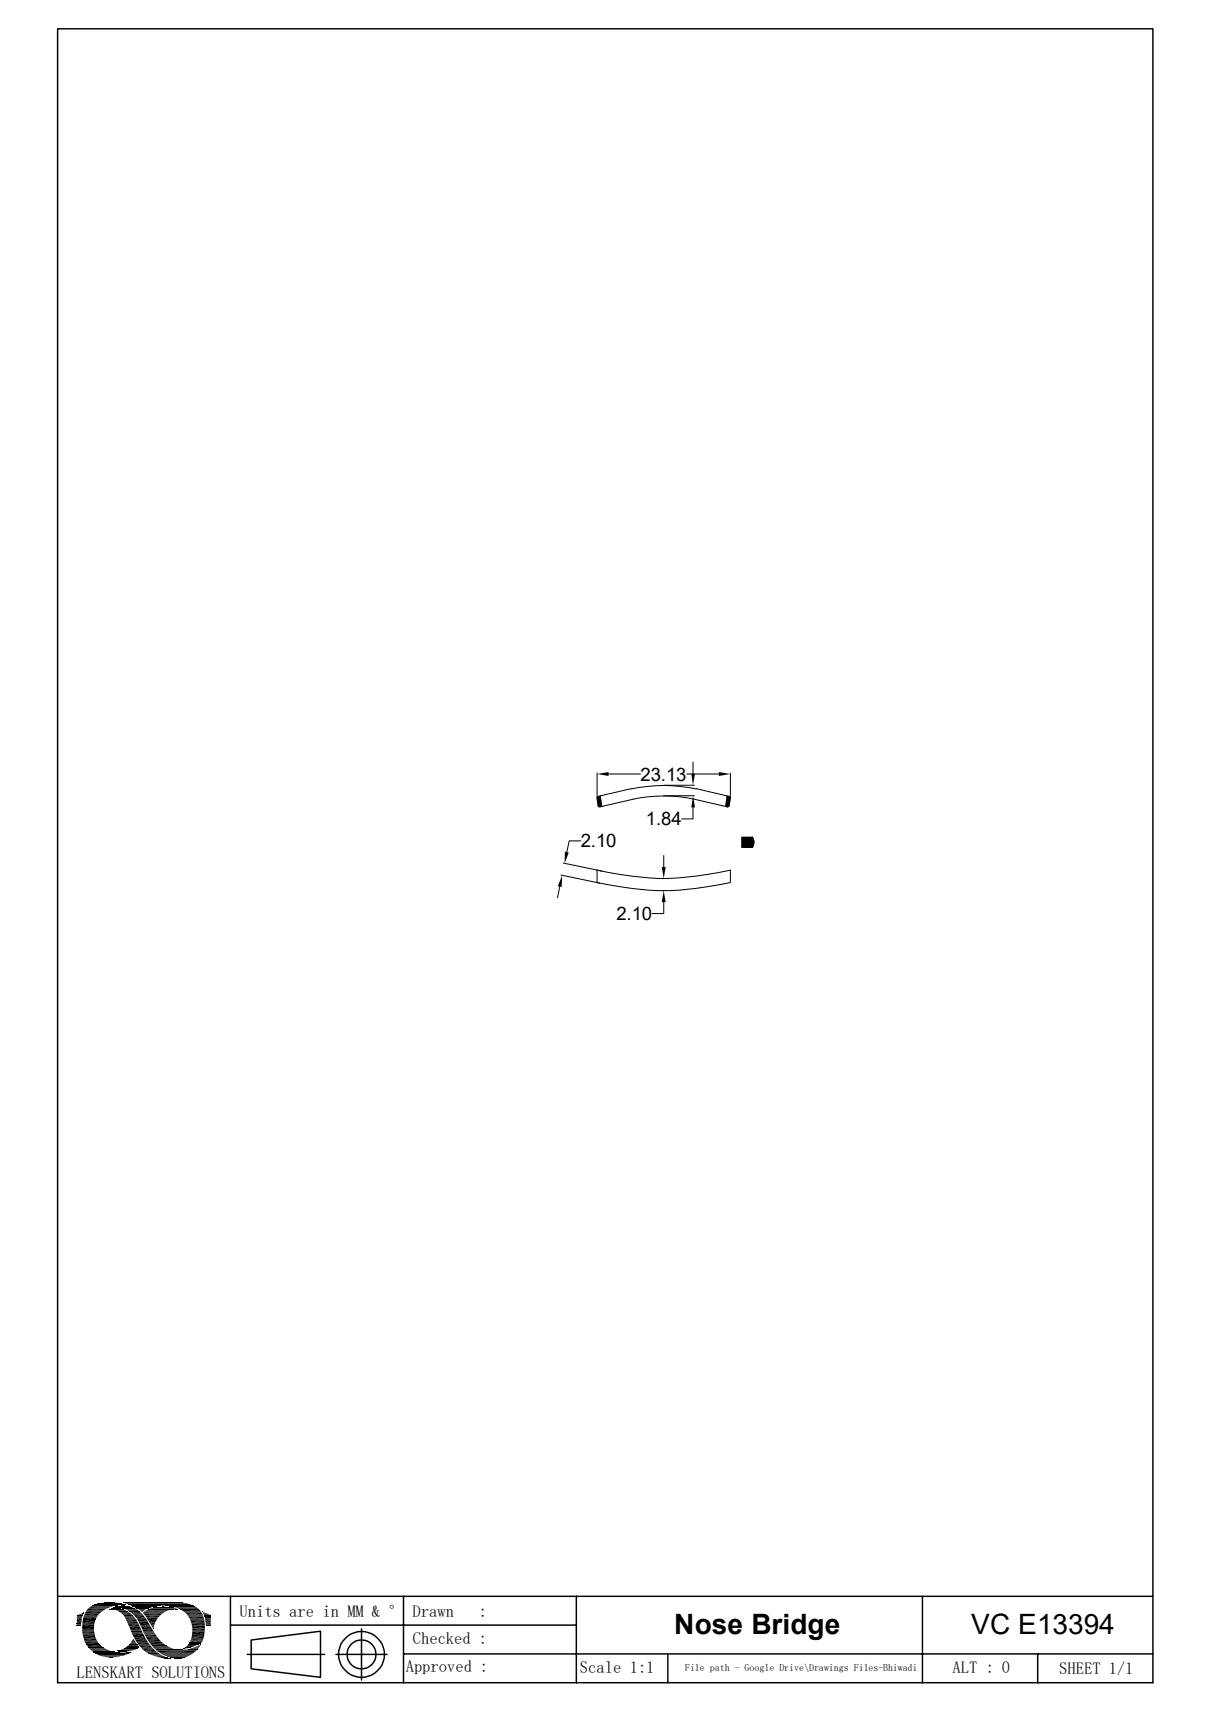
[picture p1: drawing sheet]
<svg xmlns="http://www.w3.org/2000/svg" width="210mm" height="297mm" viewBox="0 0 210 297" stroke-linecap="round" stroke-linejoin="round" font-family="sans-serif">
<g fill="none" stroke="#000" stroke-width=".25">
<path d="M10 5h189.9v286.9h-189.9zM10 276.9h189.9M14.7 279.7h2.9M15.1 279.2h3.3M31.4 279.4h3.4M40 276.9v15M70 276.9v15M99.9 276.9v15M160 276.9v15M14.3 281.7h2.1M14.3 283.3h2.1M14.7 284.9h2.4"/>
<path d="M15 285.5h2.6M24.6 286.1h2.2M24.9 280.1h3.2M25.1 283.8h2.1M25.3 284h2.1M26.1 285.4h2.7M27.2 286.5h6.8M33.1 281.3h2.4M33.1 284.4h2.2M33.4 282.7h2.1M40 281.9h59.9M42.9 287h13.4"/>
<path d="M43.6 284.5l12-1.5v8l-12-1.5zM58.3 287h8.8M62.7 282.6v8.9M70 286.9h129.9M115.8 287v4.9M180 286.9v5"/>
<circle cx="62.7" cy="287" r="2.51"/>
<circle cx="62.7" cy="287" r="4"/>
</g>
<g fill="#000">
<path d="M103.5 134.3l2-.4v.7zM119.9 134.2h.6l-.3 2zM124.7 133.9l2 .4-2 .3zM97.5 151.8l-.1 2.1-.7-.1zM98 147.7l.6 .2-.7 1.9zM114.8 150.4h.6l-.3 2zM115.1 154.5l.3 2h-.6zM120.2 138l.3 2.1h-.6zM13.8 280h.6zM14 280h.4zM14.3 279.9h.1zM18.1 278h1.8z"/>
<path d="M18.7 278h1.2zM18.7 278h.6zM19.1 279.1h2zM19.2 279.1h1.9zM19.2 279.1h1.8zM19.2 279.1h1.7zM19.3 279.1h1.6zM19.3 279.1h1.5zM19.4 279.1h1.4zM19.5 279.1h1.1zM19.4 279.1h1.3zM19.5 279.1h1.2z"/>
<path d="M19.6 279.1h1zM19.6 279.2h1.7zM19.6 279.2l1.9 .1zM19.7 278.8h.2zM19.6 279.1h.9zM19.8 279.1h.7zM20 279.3l1.7 .1zM19.8 279.1h.5zM20.1 279l.2 .1zM20.2 279.4h1.6zM20.4 279.4l1.7 .2h-1.5zM20.4 279.4h1.4l.3 .2z"/>
<path d="M20.5 278.7h1.8zM20.5 278.7h1.7zM20.6 278.6l1.6 .1zM20.6 279.6h1.5zM20.7 279.6l1.7 .1h-1.5zM20.7 279.6h1.4l.3 .1zM20.6 278.6h1.4zM20.9 278.6h1.1zM20.9 279.7l1.6 .1zM20.9 278.6h.8zM21 278.6h.7zM21 279.8l1.7 .2h-1.5z"/>
<path d="M21 279.8h1.5l.2 .2zM21.2 278.6h.3zM21 278.6h.6zM21.2 278.6h.4zM21.2 280h1.5zM21.5 278.4h.3zM21.8 279.2h1.9zM22.4 279.6h1.9zM22.5 279.6h1.8zM22.5 279.6l1.8 .1zM22.6 279.7l2 .2h-1.7zM22.6 279.7h1.7l.3 .2z"/>
<path d="M22.9 279.9l1.9 .2h-1.7zM22.9 279.9h1.7l.2 .2zM23.7 279l1.9 .1zM23.8 279.1h1.8zM23.8 279.1h1.6zM24 279.1h1.4zM24 279.1l1.3 .1zM24 279.2l1 .2h-.7zM24 279.2h1.3l-.3 .2zM24.3 279.4l.6 .1zM24.3 279.4h.7zM24.4 279.5l.3 .1z"/>
<path d="M24.4 279.5h.5zM24.6 279.6v.1zM24.6 279.6h.1zM27.5 278.8h2zM27.5 278.8h1.9zM28.2 278.8h1.2zM28.2 278.8h.7zM30.4 279.2h.4zM30.4 279.2h.5zM30.7 279.2h.2zM30.9 278h.2zM35.1 279.7h.2z"/>
<path d="M35.1 279.7h.3zM35.2 279.7l.4 .1zM35.2 279.8l.8 .2h-.7zM35.2 279.8l.8 .2zM35.3 280l1 .1h-1zM35.3 280h.7l.3 .1zM13.3 280.2h1.1zM13.3 280.2l1 .1zM13.3 280.3l1 .1h-1zM13.3 280.3h1v.1zM13.3 280.4l.9 .2h-.9zM13.3 280.4h1l-.1 .2z"/>
<path d="M13.3 280.6l.9 .2h-.9zM13.3 280.6h.9v.2zM13.3 280.8h.9zM13.3 280.8l.8 .5h-.8zM13.3 280.8h.9l-.1 .5zM13.3 281.3l.8 .4h-.8zM13.3 281.3h.8v.4zM13.3 281.7h.8zM13.3 281.7l.8 .2h-.8zM13.3 281.7h.8v.2zM13.3 281.9h.8zM13.3 281.9l.8 .1z"/>
<path d="M13.4 280.2h1zM13.7 280.1l.7 .1zM13.7 280.1h.7zM14.3 282.3l2 .4h-2zM14.3 282.3h2v.4zM18.3 287.4l1.9 .1zM18.3 287.4h1.9zM18.4 287.5h1.1zM18.4 287.5h1.8zM18.9 287.5h.6zM19 287.5h.5zM20.4 286.4l1.9 .1z"/>
<path d="M20.4 286.4h2zM20.6 286.5h1.5zM20.6 286.5h1.7zM20.7 286.5h1.1zM20.7 286.5h1.4zM21 286.5h.6zM21 286.5h.8zM21.3 280l1.7 .2h-1.5zM21.3 280h1.4l.3 .2zM21.3 286.5h.3zM21.4 286.5h.2zM21.5 280.2h1.5z"/>
<path d="M21.5 280.2l1.7 .3h-1.6zM21.5 280.2h1.5l.2 .3zM21.6 280.5h1.6zM21.6 280.5l1.8 .2h-1.7zM21.6 280.5h1.6l.2 .2zM21.7 280.7l1.8 .1h-1.7zM21.7 280.7h1.7l.1 .1zM21.8 280.8l1.8 .2h-1.7zM21.8 280.8h1.7l.1 .2zM21.9 281l1.8 .1zM21.9 281.1l1.9 .2h-1.8zM21.9 281.1h1.8l.1 .2z"/>
<path d="M21.5 286.7h1.1zM21.9 286.7h.7zM22 281.3l1.8 .1zM22 286.7h.6zM22.1 281.4l1.9 .3h-1.8zM22.1 281.4h1.7l.2 .3zM22.1 285.6l1.9 .1zM22.1 285.6h1.9zM22.2 281.7l1.9 .2h-1.8zM22.2 281.7h1.8l.1 .2zM22.2 285.5l1.8 .1zM22.2 285.5h1.7z"/>
<path d="M22.2 286.7h.5zM22.3 281.9l1.9 .3h-1.8zM22.3 281.9h1.8l.1 .3zM22.3 286.7h.4zM22.4 286.7h.3zM22.4 282.2l2.1 .5h-1.9zM22.4 282.2h1.8l.3 .5zM22.4 285.3h1.4zM22.4 285.3l1.5 .2h-1.7zM22.4 285.3h1.4l.1 .2zM22.6 285.2l1.2 .1h-1.4zM22.6 285.2h1.1l.1 .1z"/>
<path d="M22.6 286.6h.2zM22.6 282.7l1.9 .1zM22.7 282.8l1.9 .1zM22.7 282.9l1.9 .1zM22.7 285l1 .2h-1.1zM22.7 285h.9l.1 .2zM22.7 283h1.9zM22.7 283l2 .2h-1.9zM22.7 283h1.9l.1 .2zM22.7 284.9l.9 .1zM22.8 283.2l2 .2h-1.9zM22.8 283.2h1.9l.1 .2z"/>
<path d="M22.9 284.7l.6 .2h-.8zM22.9 284.7h.5l.1 .2zM22.6 286.6h.3zM22.9 283.4l2.2 .7h-1.9zM22.9 283.4h1.9l.3 .7zM22.9 284.6l.5 .1h-.5zM22.9 284.6h.4l.1 .1zM23 284.4h.2zM23 284.4l.3 .2h-.4zM23 284.4l.3 .2zM23.1 284.4h.1zM23.1 280.1l1.8 .2h-1.5z"/>
<path d="M23.1 280.1h1.7l.1 .2zM23.4 280.3l1.8 .4h-1.6zM23.4 280.3h1.5l.3 .4zM23.6 280.7l1.7 .1zM23.7 280.8l1.9 .4h-1.6zM23.7 280.8h1.6l.3 .4zM24 281.2l1.6 .1zM24 281.3l2 .7h-1.7zM24 281.3h1.6l.4 .7zM24.3 282l1.8 .2h-1.7zM24.3 282h1.7l.1 .2zM24.4 282.2l2 .5h-1.7z"/>
<path d="M24.4 282.2h1.7l.3 .5zM24.7 282.7l1.9 .3h-1.8zM24.7 282.7h1.7l.2 .3zM24.8 283l1.9 .2h-1.8zM24.8 283h1.8l.1 .2zM24.9 283.2h1.8zM24.9 283.2l1.9 .1zM24.9 283.3h1.9zM25 283.3l1.9 .1zM25 283.4l2 .1h-1.9zM25 283.4h1.9l.1 .1zM25.1 283.5l1.9 .1z"/>
<path d="M25.4 280.6l2 .1zM25.4 280.7l1.7 .4h-1.4zM25.4 280.7h2l-.3 .4zM25.7 281.1l1.2 .4h-.9zM25.7 281.1h1.4l-.2 .4zM25.7 286.9h1.8zM25.8 286.9l2 .1h-1.7zM25.8 286.9h1.7l.3 .1zM26 281.5l.9 .1zM26 281.6l.8 .3h-.6zM26 281.6h.9l-.1 .3zM26.1 287l1.9 .1h-1.6z"/>
<path d="M26.1 287h1.7l.2 .1zM26.2 281.9l.5 .2h-.4zM26.2 281.9h.6l-.1 .2zM26.3 282.1l.4 .1h-.3zM26.3 282.1h.4v.1zM26.4 282.2l.2 .3zM26.4 282.2h.3l-.1 .3zM26.4 287.1l1.7 .1zM26.5 282.5l.1 .1zM26.5 287.2l1.8 .1zM26.8 287.3l1.9 .2h-1.2zM26.8 287.3h1.5l.4 .2z"/>
<path d="M27.5 287.5h1.3zM27.6 287.5l1.4 .1zM28 287.6h1zM28.1 287.6h.9zM28.1 287.6h1zM28.1 287.6l1.1 .1zM28.2 287.7h1.1zM28.5 287.7h.9zM28.5 287.7h1zM28.8 287.7h.7zM28.9 287.7h.6zM29.1 287.7h.4z"/>
<path d="M29.2 287.7h.3zM29.3 287.7h.2zM29.6 287.5l2 .2zM30.2 287.7h1.3zM30.2 287.7h1.4zM30.4 287.7h1zM30.4 287.7h1.1zM30.5 287.7h.7zM30.5 287.7h.9zM30.7 287.7h.5zM30.8 287.7h.4zM31.8 286h.2z"/>
<path d="M31.8 286h.1zM31.8 286h.4zM31.9 286h.5zM31.9 285.9l.5 .1zM31.9 285.9h.7zM32.1 285.8h.8zM32.1 285.8h.9zM32.1 285.8h1zM32.2 285.8h.9zM32.3 286.2h1.9zM32.2 285.8l.2-.2 .7 .2zM32.4 285.6h1.3l-.6 .2z"/>
<path d="M32.5 285.5l1.2 .1zM32.5 285.5h1.3zM32.6 286.1h1.6zM32.7 285.2l1.1 .3h-1.3zM32.7 285.2h1.8l-.7 .3zM32.7 286.1h1.5zM32.7 285.2h1.8zM32.8 285l2 .1zM32.8 285.1h2zM32.8 285.1l1.7 .1h-1.8zM32.8 285.1h2l-.3 .1zM32.8 286.1h1.5z"/>
<path d="M33.1 286h1.3zM33.2 286h1.2zM33.4 283l2 .5h-2.1zM33.4 283h2.1l-.1 .5zM33.4 285.9h1zM33.6 285.8h.9zM33.7 285.8h.8zM33.9 285.7h.6zM34 285.7h.6zM34.1 285.7h.5zM34.1 285.7l.3-.2 .2 .2zM34.4 285.5h.3l-.1 .2z"/>
<path d="M34.4 285.5l.3-.1v.1zM34.7 285.4v.1zM34.7 285.4l.1-.1zM35.3 280.1l1.1 .1zM35.3 280.2h1.2zM35.3 280.2l1.2 .1zM35.4 280.3l1.1 .1h-1.1zM35.4 280.3h1.1v.1zM35.4 280.4h1.1zM35.5 280.4l1 .2h-1zM35.5 280.4h1v.2zM35.5 280.6h1z"/>
<path d="M35.5 280.6l1 .1zM35.6 280.7l.9 .1zM35.6 280.8l.9 .3h-.9zM35.6 280.8h.9v.3zM35.6 281.1h.9zM35.6 281.1l.9 .4h-.8zM35.6 281.1h.9v.4zM35.7 281.5l.8 .1zM35.7 281.6l.8 .2h-.8zM35.7 281.6h.8v.2zM35.7 281.8l.8 .2h-.8zM35.7 281.8h.8v.2z"/>
<path d="M35.7 282h.8zM35.7 282l.8 .1zM35.8 282.1h.7zM35.9 282.1h.6zM36 282.1h.5zM36.4 282.1h.1z"/>
</g>
<g fill="none" stroke="#000" stroke-width=".17">
<path d="M103.5 138.4l.2 1.4 .6-.5M103.5 134.1v4.2M103.7 138.2l-.2 .2M103.8 139.8l.2 .2M103.9 138.1l-.4 .4M104 140a40.6 40.6 0 0 1 9.8-1.9h1.3a23.7 23.7 0 0 1 5.3 .5l5.8 1.4M104.1 138.1l-.6 .5M104.1 138.1l.3 1.8M104.1 138.3l-.5 .6M104.1 138.5l-.5 .6M104.2 138.7l-.6 .5M104.2 138.9l-.5 .5"/>
<path d="M104.2 139.1l-.5 .6M104.3 139.5l-.5 .5M104.3 139.7l-.2 .3M105.5 134.3h5.6M109.5 136.9a27 27 0 0 1 11.2 0M109.5 136.8l-5.8 1.4M115.1 136.2h5.3M115.1 138h5.3M119.1 134.3h5.6M120.2 132.2v2M120.7 136.8l5.8 1.4M125.9 139.7l.3 .3"/>
<path d="M125.9 139.5l.5 .5M125.9 139.1l.6 .6M126 138.9l.5 .5M126 138.7l.5 .5M126 138.5l.6 .6M126.1 138.3l.5 .6M126.1 138.1l.5 .5M126.1 138.1l-.2 1.8M126.3 138.1l.4 .4M126.4 139.8l-.2 .2M126.5 138.2l.1 .2M126.7 138.4l-.3 1.4-.5-.5"/>
<path d="M126.7 134.1v4.2M97.1 153.8l-.4 1.9M97.3 151.8l6.7 1.4M97.7 149.7l6.7 1.4M100.7 145.9h-2l-.4 1.9M103.5 153.1v-2.1a47.8 47.8 0 0 0 14.1 1.3l5-.6 4.1-.7v2.1M103.5 153.1l4.1 .7 4 .5M111.6 154.3a36.5 36.5 0 0 0 7 0M114.9 152.4h.1M114.9 154.5h.1M115.1 156.5v2h-2M115.1 148.4v2"/>
<path d="M120.2 140.1v2h-2M126.7 153.1l-4.1 .7-4 .5M128.7 145.2h1.8l.3 .9-.3 .9h-1.8zM128.7 145.2v.1M128.9 145.2l-.2 .3M129.2 145.2l-.5 .6M129.4 145.2l-.7 .8M129.6 145.2l-.9 1M129.9 145.2l-1.2 1.2M130.1 145.2l-1.4 1.5M130.3 145.2l-1.6 1.7M130.5 145.2l-1.8 1.8"/>
<path d="M130.6 145.4l-1.7 1.6M130.7 145.6l-1.5 1.4M130.7 146.7l-.4 .3M130.7 145.8l-1.3 1.2M130.7 146.4l-.6 .6M130.8 145.9l-1.2 1.1M130.8 146.1l-.9 .9M14.7 279.9h2.6M15 279.4h3M15.2 279.1h3.4M15.3 279h3.5M15.5 278.8h3.7"/>
<path d="M15.7 278.7h3.7M15.7 278.7h3.9M15.9 278.6h4M16 278.5h4.4M16.2 278.5h4.3M16.3 278.4h5.5M16.4 278.4h5.4M16.5 278.3h5.1M16.7 278.3h4.7M16.9 278.2h4.3M17.1 278.2h3.9M17.5 278.1h3"/>
<path d="M17.6 278.1h2.9M19 279.2h2.2M19.1 279.2h2.2M19.7 278.8l3.3 .1M19.8 278.8h3M19.8 278.8h2.9M19.9 278.7h2.7M20.1 278.6h-4.1M20.2 278.7h2.2M20.6 279h2.7M21.3 279h2M21.3 279.1h2.4"/>
<path d="M21.3 278h10.3M21.4 278.1h10.5M21.5 278.1h11M21.8 278h7.4M21.8 278.2h10.9M21.8 278.4h-5.6M21.9 279.3h2.1M22 278.3h10.9M22.2 278.3h10.8M22.3 278.4h10.9M22.5 278.4h10.8M22.6 278.5h11"/>
<path d="M22.8 278.6h10.8M22.8 278.6h5.1M22.9 278.6h4.4M23 278.7h4.2M23.2 278.8h3.3M23.4 278.8h2.8M23.5 278.9h2.5M23.7 279h2.1M24.8 279.8h3.7M24.8 279.8h3.5M24.8 279.9h3.4M24.9 279.7h3.8"/>
<path d="M25 279.6h3.7M25.1 279.5h4M25.4 279.4h3.8M25.4 279.3h4.2M25.7 279.2h4.2M26 279.1h4.8M26.2 279h4.4M26.2 279h4.2M26.6 278.9h3.5M26.8 278.9h3.1M27.1 278.8h2.6M27.3 278.8h2.2"/>
<path d="M28.7 278.6h5M29.3 278.6h4.4M29.4 278.7h4.5M30.1 278.8h4M30.4 278.9h3.8M30.7 279h3.7M30.8 279.2h-5M31 279.1h3.5M31.2 279.2h3.3M31.7 279.5h3.1M31.9 279.7h3M32.1 279.8h2.9"/>
<path d="M14.3 282.3h2M14.3 282.8h2M14.3 283h2M14.3 283.1h2M14.3 283.5h2.1M14.4 281h2.2M14.5 280.5h2.3M14.5 284.2h2.1M14.6 284.7h2.3M15 285.3h2.3M15.3 285.8h2.6M15.4 285.8h2.5"/>
<path d="M15.4 285.9h2.6M15.4 285.9h2.8M15.5 286h2.8M15.6 286.1h2.9M15.7 286.2h2.9M15.7 286.3h3.3M15.9 286.4h3.1M15.9 286.4h3.6M16 286.6h3.9M16.2 286.6h3.7M16.2 286.6h4.2M16.3 286.7h4.4"/>
<path d="M16.3 286.7h5.2M16.3 286.8h6.3M16.6 286.9h5.8M16.6 286.9h5.7M16.7 287h5.5M16.9 287h5M17 287.1h4.8M17.1 287.1h4.6M17.1 287.2h4.5M17.4 287.3h4M17.7 287.3h3.2M17.9 287.4h2.8"/>
<path d="M20.2 286.4h2.7M20.2 286.4h2.5M20.5 286.3h2.6M20.7 286.2h2.8M21.1 286.2h2.5M21.2 286.1h2.6M21.5 285.9h2.5M21.5 286h2.3M21.8 285.8h2.3M21.9 285.7h2.2M22 285.7h2M22 285.6h2"/>
<path d="M24.1 285.8h-2.3M25.1 280.2h2.7M25.4 280.6h2M25.4 286.8h2.1M25.5 284.4h2.2M25.8 284.8h2.2M26.1 285.2h2.4M26.3 285.5h2.6M26.4 285.6h2.6M26.4 285.6h2.7M26.5 285.7h2.8M26.5 285.8h3.1"/>
<path d="M26.7 285.9h3.1M26.8 286h3.3M26.8 286.1h3.4M26.9 286.1h3.6M27 286.2h4.1M27.1 286.2h4.6M27.1 286.3h7.1M27.1 286.3h7M27.6 286.7h6.1M27.8 286.9h5.7M27.9 286.9h5.5M28 287h5.3"/>
<path d="M28.2 287.1h5M28.5 287.2h4.4M28.8 287.3h3.9M29 287.5h3.4M29.5 287.5h2.6M29.6 287.6h2.4M31.7 286.2h2.5M32.4 280.1h2.7M32.5 280.2h2.7M32.6 280.3h2.6M32.6 280.4h2.6M32.7 280.5h2.6"/>
<path d="M32.8 285h2.1M32.8 285.1h2M32.9 285h2.1M32.9 280.9h2.5M32.9 284.9h2.2M32.9 284.9h2.1M32.9 284.8h2.2M33 284.7h2.1M33 284.6h2.2M33.1 284.5h2.1M33.1 284.6h2.1M33.1 281.5h2.4"/>
<path d="M33.2 283.9h2.2M33.3 282h2.2M33.4 282.5h2.1M33.4 282.9h2.1M33.4 283h2.1"/>
</g>
<g fill="none" stroke="#000" stroke-width=".21">
<path d="M14.9 279.5h3M22.1 279.5h2.1M32.2 279.9h2.9M14.3 281.5h2.1M14.5 280.4h2.5M15.2 285.7h2.7M24 285.4h2.1M24.4 285.9h2.1M24.9 286.4h2.1M25.1 286.6h2.2M25.4 284.2h2.2M33 281.1h2.4"/>
<path d="M33.2 284.1h2.1"/>
</g>
<path d="M14.4 284h2.2M14.6 280.1h2.7M23.2 284.2h2.1M25.9 285h2.5M33.2 281.8h2.3M33.3 283.7h2.1" fill="none" stroke="#000" stroke-width=".34"/>
<path d="M14.4 283.7h2.1M14.8 285.2h2.5M23.4 284.5h2.1M23.6 284.8h2.1M23.8 285.1h2.1M24.2 285.6h2.1M25.2 280.4h2.6M25.7 284.7h2.3M32.7 280.6h2.6" fill="none" stroke="#000" stroke-width=".3"/>
<path d="M14.3 282.1h2M14.4 280.8h2.4M33.3 282.3h2.2" fill="none" stroke="#000" stroke-width=".42"/>
<path d="M14.3 281.2h2.3M14.5 284.5h2.3" fill="none" stroke="#000" stroke-width=".38"/>
<g font-size="4.9">
<text x="116.9" y="283.5">Nose Bridge</text>
<text x="168.4" y="283.5">VC E13394</text>
</g>
<g font-size="3.2">
<text x="111.1" y="135.4">23.13</text>
<text x="112" y="143.2">1.84</text>
<text x="100.7" y="147">2.10</text>
<text x="106.9" y="159.6">2.10</text>
</g>
<g font-size="2.9">
<text x="41.5" y="280.6">Units are in MM &amp; °</text>
<text x="71.5" y="280.6">Drawn</text>
<text x="83" y="280.6">:</text>
<text x="71.6" y="285.2">Checked :</text>
<text x="13.3" y="291.1">LENSKART SOLUTIONS</text>
<text x="70.4" y="290.1">Approved :</text>
<text x="100.6" y="290.3">Scale 1:1</text>
<text x="165.2" y="290.3">ALT : 0</text>
<text x="183.7" y="290.4">SHEET 1/1</text>
</g>
<text font-size="1.7" x="118.8" y="289.9">File path - Google Drive\Drawings Files-Bhiwadi</text>
</svg>
